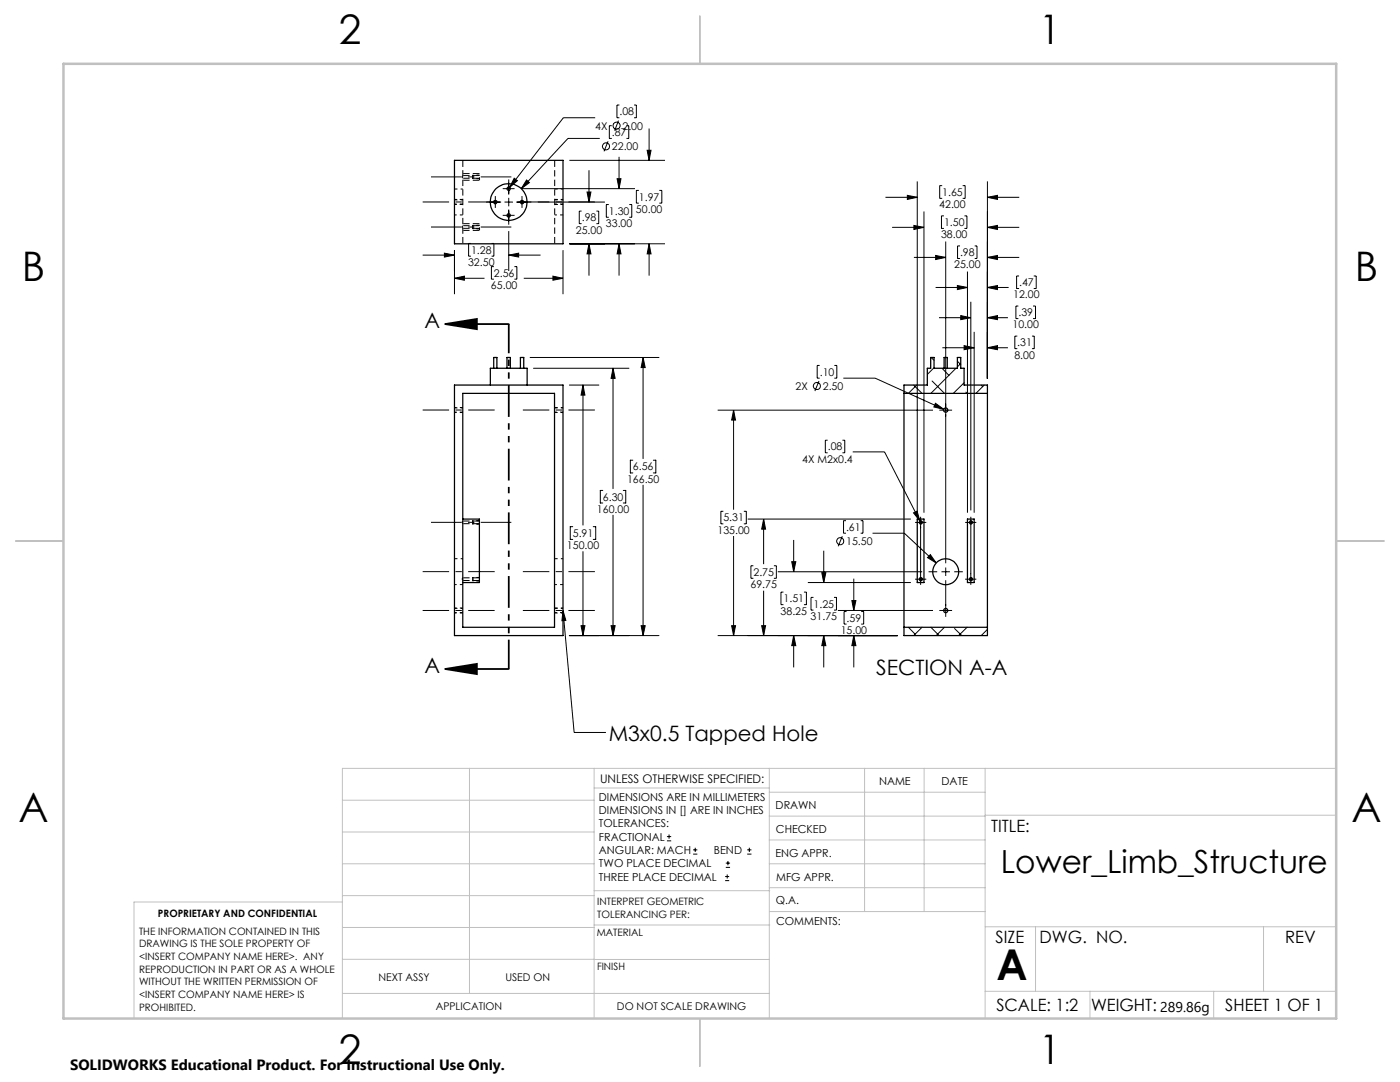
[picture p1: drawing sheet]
<svg xmlns="http://www.w3.org/2000/svg" width="279mm" height="216mm" viewBox="0 0 279 216" stroke-linecap="round" stroke-linejoin="round" font-family="sans-serif">
<g fill="none" stroke="#000" stroke-width=".2" stroke-dasharray="1.3 .6" stroke-dashoffset="-.1" stroke-linecap="butt">
<path d="M92.4 32v16.6M92.4 35.6h3.3M95.7 34.6h-3.3M95.7 36h-3.3M95.7 35h-3.3M110.7 32v16.6M92.4 45.6h3.3M95.7 44.6h-3.3M95.7 46h-3.3M95.7 45h-3.3M92.4 104.5h3.3M92.4 115.8h3.3"/>
<path d="M95.7 104h-3.3M95.7 115.3h-3.3"/>
</g>
<g fill="none" stroke="#000" stroke-width=".2" stroke-dasharray="1.3 .6" stroke-linecap="butt">
<path d="M92.2 35.3l.2 .3M92.4 35l-.2 .3M94.4 35h-.1M94.4 35.6h-.1M92.2 45.3l.2 .3M92.4 45l-.2 .3M94.4 45h-.1M94.4 45.6h-.1M92.2 104.2l.2 .3M92.2 115.6l.2 .2M92.4 104l-.2 .2M92.4 115.3l-.2 .3"/>
<path d="M94.4 115.2l-.1 .1M94.4 115.9l-.1-.1M94.4 103.9l-.1 .1M94.4 104.6l-.1-.1"/>
</g>
<g fill="none" stroke="#000" stroke-width=".2" stroke-dasharray="1.3 .6" stroke-dashoffset=".8" stroke-linecap="butt">
<path d="M90.7 39.8h1.7M92.4 39.9h-1.7M92.4 37.7h-1.7M112.4 39.9h-1.7M112.4 37.7h-1.7M112.4 39.8h-1.7M90.7 40.7h1.7M90.7 42.9h1.7M90.7 40.8h1.7M110.7 40.7h1.7M110.7 42.9h1.7M112.4 40.8h-1.7"/>
<path d="M90.7 82.2h1.7M90.7 81.3h1.7M90.7 82.3h1.7M92.4 81.4h-1.7M110.7 82.2h1.7M112.4 81.4h-1.7M112.4 82.3h-1.7M112.4 81.3h-1.7M90.7 116.6h1.7M92.4 111.5h-1.7M110.7 116.6h1.7M112.4 111.5h-1.7"/>
<path d="M90.7 122.2h1.7M90.7 121.3h1.7M90.7 122.3h1.7M92.4 121.4h-1.7M110.7 122.2h1.7M112.4 121.4h-1.7M112.4 122.3h-1.7M112.4 121.3h-1.7"/>
</g>
<g fill="none" stroke="#000" stroke-width=".25">
<path d="M90.7 32h21.7v16.6h-21.7zM90.7 76.8h21.7v50h-21.7zM92.4 78.5h18.3v46.7h-18.3zM97.9 76.8v-3.3h7.3v3.3M98.5 73.5v-2.2h.7v2.2M101.2 73.5v-2.2h.6v2.2M103.9 73.5v-2.2h.6v2.2M180.4 78.5h16.7M185.7 71.3h.7v2.2h4.7v-2.2h.6v2.2h.7v3.3h4.7v50h-16.7v-50h4.7v-3.3h.6zM188.4 73.5v-2.2h.7v2.2M92.4 103.6h3.3v12.6h-3.3M183.1 103.6h1.3v12.6h-1.3z"/>
<path d="M193.1 103.6h1.3v12.6h-1.3zM180.4 125.2h16.7"/>
<circle cx="101.5" cy="37.7" r=".34"/>
<circle cx="98.8" cy="40.3" r=".34"/>
<circle cx="101.5" cy="40.3" r="3.7"/>
<circle cx="101.5" cy="43" r=".34"/>
<circle cx="104.2" cy="40.3" r=".33"/>
<circle cx="188.7" cy="81.8" r=".42"/>
<circle cx="183.7" cy="115.6" r=".28"/>
<circle cx="183.7" cy="104.2" r=".27"/>
<circle cx="188.7" cy="114.1" r="2.58"/>
<circle cx="193.7" cy="115.6" r=".27"/>
<circle cx="193.7" cy="104.2" r=".26"/>
<circle cx="188.7" cy="121.8" r=".42"/>
</g>
<path d="M95.7 36v-1.4M95.7 35.6h-1.3M95.7 35h-1.3M95.7 46v-1.4M95.7 45.6h-1.3M95.7 45h-1.3M95.7 115.9h-1.3M95.7 115.2h-1.3M95.7 104.6h-1.3M95.7 103.9h-1.3" fill="none" stroke="#000" stroke-width=".2" stroke-dasharray="1.3 .6" stroke-dashoffset=".7" stroke-linecap="butt"/>
<g fill="none" stroke="#000" stroke-width=".2">
<path d="M98.8 39.1v2.4M100.3 37.6h2.4M101.5 35.8v3M101.5 39.5v1.7M102.6 35.6l.7 .5-1.6 1.3zM104 37.6h22.7M104.2 39.1v2.4M105.1 35.9l.6 .5-1.7 1.2zM113.6 32h19.1M117.2 38.3h.7l-.4 2zM117.5 34v6.3M118.8 23.5h-6.4l-10.7 13.9"/>
<path d="M119.7 27.6h-6.4l-9.3 10M121.4 28.2l-.9 2M122.1 25.1h-.5v2.5h.5M123.2 35.7h.7l-.4 1.9zM123.4 24.1l-.7 2M123.5 31.3v6.3M123.6 21h-.5v2.5h.5M125 25.1h.5v2.5h-.5M126.5 21h.5v2.5h-.5M127.5 38h-.5v2.5h.5M129.2 30h.7l-.4 2zM129.5 25.6v6.4"/>
<path d="M131.6 38h.5v2.5h-.5M176.7 39.4h6.4M181.1 39l2 .4-2 .4zM183.1 36.2v66.1M188 37h-.5v2.6h.5M192.1 37h.5v2.6h-.5M197.1 39.4l2-.4v.8zM197.1 36.2v39.4M197.1 39.4h6.3M84.3 50.9h6.4M88.7 50.5l2 .4-2 .4zM90.7 55.5l2-.4v.8z"/>
<path d="M90.7 49.9v8.8M90.7 55.5h6M94 48.6h-.5v2.5h.5M97 40.3h3M98.1 48.6h.5v2.5h-.5M98.6 53.2h-.5v2.5h.5M100.3 43h2.4M100.7 40.3h1.7M101.5 50.9l2-.4v.8zM101.5 41.8v3M101.5 46.1v8M101.5 50.9h6.4"/>
<path d="M102.7 53.2h.5v2.5h-.5M103 40.3h3M104.5 55.5h7.9M107.3 40.3h13.4M110.3 55.1l2.1 .4-2.1 .4zM112.4 49.9v8.8M113.6 48.6h19.1M116.1 42.1h-.5v2.5h.5M117.5 48.6l.4 2.1h-.7zM117.5 48.6v6.4M119 42.1h.5v2.5h-.5M121.5 40.8h-.5v2.6h.5"/>
<path d="M123.5 48.6l.4 2.1h-.7zM123.5 48.6v6.4M125.6 40.8h.5v2.6h-.5M129.5 48.6l.4 2.1h-.7zM129.5 48.6v6.4M178 45.4h6.4M182.4 45l2 .4-2 .4zM182.4 51.4h6.3M184.4 42.2v60.1M186.7 51l2 .4-2 .4zM186.7 57.4h6.4M188.4 43.1h-.5v2.5h.5"/>
<path d="M188.7 48.2v64.2M191.1 57l2 .4-2 .4zM191.6 49.1h-.5v2.5h.5M192.5 43.1h.5v2.5h-.5M193.1 54.2v48.1M194.5 49.1h.5v2.5h-.5M197.1 57.4l2-.4v.8zM197.1 51.4l2-.4v.8zM197.1 45.4l2-.4v.8zM197.1 57.4h4.2M197.1 51.4h6.3M197.1 45.4h6.3"/>
<path d="M203.4 55.1h-.5v2.5h.5M206.3 55.1h.5v2.5h-.5M105.8 71.3h25.7M106.5 73.5h19M113.6 76.8h5.9M116.3 76.8l.4 2h-.7zM116.3 76.8v28M122.3 73.5l.5 2h-.8zM122.3 73.5v24M128.3 71.3l.5 2h-.8zM128.3 71.3v20.2M163.4 76l-.8 2"/>
<path d="M163.6 72.9h-.5v2.6h.5M166.5 72.9h.5v2.6h-.5M168.3 75.5h6.4l13.6 6.2M182.4 76.8l1.6 1.7M183 76.8l-1.7 1.7M185.8 71.3l.6 .6M186 76l2.5 2.5M186.4 73.4l-1.3 1.3M187.4 63.4h6.3M188 73.5l1.4 1.4M188.1 69.4h6.3M190.8 73.5l-5 5"/>
<path d="M191.1 72.1l.6 .6M191.7 63l2 .4-2 .4zM191.7 72.5l-.6 .7M192.4 69l2 .4-2 .4zM192.4 76.4l-2.1 2.1M192.8 78.2l.2 .3M193.7 60.2v41.6M194.4 66.2v36.1M195.8 76.8l.3 .4M196.4 76.8l-1.6 1.7M197.1 69.4l2-.4v.8zM197.1 63.4l2-.4v.8z"/>
<path d="M197.1 69.4h4.1M197.1 63.4h4.1M203 67.1h-.5v2.5h.5M203.2 61.1h-.5v2.5h.5M206 67.1h.4v2.5h-.4M206.2 61.1h.5v2.5h-.5M120.3 97.9h-.5v2.5h.5M124.4 97.9h.5v2.5h-.5M126.3 91.8h-.5v2.6h.5M128.3 96.8v30M130.4 91.8h.5v2.6h-.5M143.2 81.8h43"/>
<path d="M146.4 81.8l.4 2h-.8zM146.4 81.8v19.9M165.2 87.8h-.5v2.5h.5M168.1 87.8h.5v2.5h-.5M170.2 90.2h6.3l7.1 13.8M186.7 80.5l1.6 1.2-1.9-.5zM187.5 81.8h2.5M114.3 105.1h-.5v2.5h.5M116.3 110.1v16.7M118.4 105.1h.5v2.5h-.5M122.3 102.8v24M144.4 102h-.5v2.5h.5"/>
<path d="M146.4 107v19.8M148.4 102h.5v2.5h-.5M149.2 103.6h32.6M150.4 112.9h-.5v2.5h.5M152.4 103.6l.4 2h-.8zM152.4 103.6v9M152.4 117.9v8.9M154.4 112.9h.5v2.5h-.5M155.2 114.1h28.8M156.4 118.1h-.5v2.5h.5M158 112.1h.8l-.4 2zM158.4 107.7v6.4"/>
<path d="M160.4 118.1h.5v2.5h-.5M161.2 116.2h20.6M162.3 119.2h-.4v2.5h.4M164 114.3h.8l-.4 1.9zM164.4 109.9v6.3M166.4 119.2h.5v2.5h-.5M168.1 107l-.8 2M168.8 103.9h-.5v2.5h.5M170 119.8h.8l-.4 2zM170.4 115.5v6.3M171.8 103.9h.4v2.5h-.4M174.1 106.4h6.4l6.3 5.9"/>
<path d="M182.3 102.3l.7-.3 .6 2zM182.6 115.6h2.3M182.6 104.2h2.3M183.7 103.1v13.6M185.3 114.1h1.7M185.7 110.7l1.1 1.6-1.7-1zM187.9 114.1h1.7M188.7 113.2v1.7M188.7 115.8v7.3M190.4 114.1h1.8M192.6 115.6h2.2M192.6 104.2h2.2"/>
<path d="M193.7 103.1v13.6M112.4 121.8l.5 2-.8 .1zM112.4 121.8l2.2 24.4h6.3M113.6 126.8h17.9M116 124.8h.7l-.4 2zM122 124.8h.8l-.5 2zM128 124.8h.8l-.5 2zM143.2 126.8h35.9M146 124.8h.8l-.4 2zM152 124.8h.8l-.4 2zM158.4 126.8l.4 2h-.8zM158.4 126.8v6.4"/>
<path d="M164.4 126.8l.4 2h-.8zM164.4 126.8v6.4M167.2 121.8h19M168.9 122h-.4v2.5h.4M170.4 126.8l.4 2h-.8zM170.4 126.8v6.4M171.9 122h.5v2.5h-.5M181.3 125.2l1.3 1.3M184 125.2l-1.6 1.6M185.8 125.2l1.6 1.6M187.5 121.8h2.5M188.5 125.2l-1.7 1.6"/>
<path d="M190.5 125.4l1.4 1.4M193 125.2l-1.7 1.6M197.1 125.6l-1.3 1.2M133.1 167.8h.8M133.1 166.9h.8M133.5 166.5v.9M138.3 170.4h.9M138.3 169.6h.9M138.7 169.2v.8M144.7 175.7h.8M144.7 174.9h.8M144.9 173.1h.8"/>
<path d="M144.9 172.2h.8M145.1 174.5v.8M145.3 171.8v.8M149.1 170.4h.9M149.1 169.6h.9M149.5 169.2v.8"/>
<circle cx="120.9" cy="29.2" r=".71"/>
<circle cx="123" cy="25.1" r=".71"/>
<circle cx="163" cy="77" r=".71"/>
<circle cx="167.7" cy="108" r=".71"/>
</g>
<path d="M88.8 64.7l6.4-1.1v2.1zM88.8 64.7h12.7M88.8 133.5l6.4-1v2zM88.8 133.5h12.7" fill="none" stroke="#000" stroke-width=".35"/>
<path d="M184.1 115.6a.33 .33 0 0 1-.5 .3 .33 .33 0 0 1-.1-.6 .33 .33 0 0 1 .6 .2v.1M184.1 104.2a.33 .33 0 0 1-.5 .3 .33 .33 0 0 1-.1-.5 .33 .33 0 0 1 .6 .1v.1M194.1 115.6a.33 .33 0 0 1-.5 .3 .33 .33 0 0 1-.1-.6 .33 .33 0 0 1 .6 .2v.1M194.1 104.2a.33 .33 0 0 1-.5 .3 .33 .33 0 0 1-.1-.5 .33 .33 0 0 1 .6 .1v.1" fill="none" stroke="#000" stroke-width=".2" stroke-dasharray="1.3 .6" stroke-dashoffset=".5" stroke-linecap="butt"/>
<path d="M84.4 40.3h14.3M118.7 40.3h-14.3M84.4 81.8h14.3M104.4 81.8h14.3M84.4 114.1h14.3M118.7 114.1h-14.3M84.4 121.8h14.3M118.7 121.8h-14.3" fill="none" stroke="#000" stroke-width=".2" stroke-dasharray="15.2 1.3 1.3 1.3" stroke-dashoffset="10" stroke-linecap="butt"/>
<path d="M86 35.3h16.1M86 45.3h16.1M102.1 104.2h-16.1" fill="none" stroke="#000" stroke-width=".2" stroke-dasharray="15.2 1.3 1.3 1.3" stroke-dashoffset="9.1" stroke-linecap="butt"/>
<path d="M101.5 64.7v68.8" fill="none" stroke="#000" stroke-width=".35" stroke-dasharray="6.3 1.3 1.3 1.3 1.3 1.3" stroke-dashoffset=".5" stroke-linecap="butt"/>
<path d="M94.4 35v.6M94.4 45v.6M94.4 115.2v.7M94.4 103.9v.7" fill="none" stroke="#000" stroke-width=".2" stroke-dasharray="1.3 .6" stroke-dashoffset=".3" stroke-linecap="butt"/>
<g fill="none" stroke="#c0c0c0" stroke-width=".2">
<path d="M68.3 159.7h50.3M93.7 153.3v44.9M118.6 153.3v49.9M118.6 157.2h34.9M153.5 153.3v49.9M153.5 158.1h43.1M172.5 153.3v28.6M184.4 153.3v28.6M196.6 153.3v49.9M266.7 153.3h-198.4v49.9M68.3 178.7h50.3M68.3 172.4h50.3"/>
<path d="M68.3 166h50.3M68.3 180h-41.6v23.2M118.6 177.7h35M153.5 167.6h43.1M153.5 162.8h43.1M153.5 172.4h43.1M153.5 177.1h43.1M196.6 162.7h70.1M68.3 198.2h85.2M68.3 191.4l85.2 .1M68.3 185.1h50.3M118.6 184.6h35"/>
<path d="M153.6 181.9h43M196.6 197.8h70.1M196.6 184.9h70.1M206.7 184.9v12.9M217.5 197.8v5.4M242.2 197.8v5.4M252.2 184.9v12.9"/>
</g>
<path d="M139.7 3.2v9.5M3.1 107.9h9.6M266.7 107.9h9.5M139.7 203.2v9.6" fill="none" stroke="#c0c0c0" stroke-width=".25"/>
<path d="M12.7 12.7h254v190.5h-254z" fill="none" stroke="#c0c0c0" stroke-width=".5"/>
<g fill="#000">
<path d="M112.4 121.8l.5 2-.8 .1z"/>
<path d="M105.1 35.9l-1.1 1.7 1.7-1.2zM102.6 35.6l-.9 1.8 1.6-1.3zM117.5 48.6l.4 2.1h-.7zM117.2 38.3h.7l-.4 2zM123.5 48.6l.4 2.1h-.7zM123.2 35.7h.7l-.4 1.9zM129.5 48.6l.4 2.1h-.7zM129.2 30h.7l-.4 2zM90.7 55.5l2-.4v.8zM110.3 55.1l2.1 .4-2.1 .4zM88.7 50.5l2 .4-2 .4zM101.5 50.9l2-.4v.8zM170.4 126.8l.4 2h-.8zM170 119.8h.8l-.4 2zM164.4 126.8l.4 2h-.8zM164 114.3h.8l-.4 1.9zM158.4 126.8l.4 2h-.8zM158 112.1h.8l-.4 2zM152 124.8h.8l-.4 2zM152.4 103.6l.4 2h-.8zM146 124.8h.8l-.4 2zM146.4 81.8l.4 2h-.8zM197.1 69.4l2-.4v.8zM192.4 69l2 .4-2 .4zM197.1 57.4l2-.4v.8zM191.1 57l2 .4-2 .4zM197.1 63.4l2-.4v.8zM191.7 63l2 .4-2 .4zM197.1 51.4l2-.4v.8zM186.7 51l2 .4-2 .4zM197.1 45.4l2-.4v.8zM182.4 45l2 .4-2 .4zM197.1 39.4l2-.4v.8zM181.1 39l2 .4-2 .4zM182.3 102.3l1.3 1.7-.6-2zM186.7 80.5l-.3 .7 1.9 .5zM185.7 110.7l-.6 .6 1.7 1z"/>
<path d="M88.8 64.7l6.4-1.1v2.1zM88.8 133.5l6.4-1v2z"/>
<path d="M116 124.8h.7l-.4 2zM116.3 76.8l.4 2h-.7zM122 124.8h.8l-.5 2zM122.3 73.5l.5 2h-.8zM128 124.8h.8l-.5 2zM128.3 71.3l.5 2h-.8z"/>
</g>
<text font-size="8.5" x="198.9" y="195.5">A</text>
<g font-size="8.1">
<text x="67.6" y="8.9">2</text>
<text x="207.3" y="8.9">1</text>
<text x="4.4" y="56.1">B</text>
<text x="270.4" y="56.1">B</text>
<text x="3.7" y="164.1">A</text>
<text x="269.7" y="164.1">A</text>
<text x="67.6" y="212.4">2</text>
<text x="207.3" y="212.4">1</text>
</g>
<text font-size="6.3" x="199.7" y="174.3">Lower_Limb_Structure</text>
<g font-size="4.2">
<text x="84.7" y="65.4">A</text>
<text x="84.7" y="134.2">A</text>
<text x="174.9" y="134.7">SECTION A-A</text>
<text x="121.5" y="147.8">M3x0.5 Tapped Hole</text>
</g>
<g font-size="3.4">
<text x="197.8" y="166">TITLE:</text>
<text x="198.7" y="188.1">SIZE</text>
<text x="207.5" y="188.1">DWG. NO.</text>
<text x="256.5" y="188.2">REV</text>
<text x="198.8" y="201.7">SCALE: 1:2</text>
<text x="217.7" y="201.8">WEIGHT:</text>
<text x="244.5" y="201.7">SHEET 1 OF 1</text>
</g>
<text font-size="3" x="14" y="213.5">SOLIDWORKS Educational Product. For Instructional Use Only.</text>
<text font-size="2.8" x="231.5" y="201.9">289.86g</text>
<text font-size="2.4" x="119.8" y="156.2">UNLESS OTHERWISE SPECIFIED:</text>
<g font-size="2.2">
<text x="119.5" y="159.8">DIMENSIONS ARE IN MILLIMETERS</text>
<text x="154.8" y="161.4">DRAWN</text>
<text x="175.4" y="156.6">NAME</text>
<text x="187.9" y="156.7">DATE</text>
<text x="119.5" y="162.4">DIMENSIONS IN [] ARE IN INCHES</text>
<text x="119.5" y="165.1">TOLERANCES:</text>
<text x="119.5" y="167.8">FRACTIONAL</text>
<text x="154.9" y="166.3">CHECKED</text>
<text x="119.5" y="170.4">ANGULAR: MACH</text>
<text x="119.5" y="173.1">TWO PLACE DECIMAL</text>
<text x="142.5" y="170.4">BEND</text>
<text x="154.8" y="170.9">ENG APPR.</text>
<text x="119.5" y="175.7">THREE PLACE DECIMAL</text>
<text x="154.9" y="175.7">MFG APPR.</text>
<text x="154.9" y="180.4">Q.A.</text>
<text x="154.9" y="184.6">COMMENTS:</text>
</g>
<g font-size="2.1">
<text x="123.6" y="23">.08</text>
<text x="118.8" y="25.9">4X</text>
<text x="122.1" y="27.1">.87</text>
<text x="122.1" y="30">22.00</text>
<text x="124.2" y="25.9">2.00</text>
<text x="127.5" y="40">1.97</text>
<text x="187.4" y="41.5">42.00</text>
<text x="188" y="39.1">1.65</text>
<text x="114.9" y="46.6">25.00</text>
<text x="116.1" y="44.2">.98</text>
<text x="120.9" y="45.3">33.00</text>
<text x="121.5" y="42.9">1.30</text>
<text x="126.9" y="42.5">50.00</text>
<text x="187.8" y="47.5">38.00</text>
<text x="188.4" y="45.1">1.50</text>
<text x="93.4" y="53.1">32.50</text>
<text x="94" y="50.6">1.28</text>
<text x="190.4" y="53.5">25.00</text>
<text x="191.6" y="51.1">.98</text>
<text x="98" y="57.7">65.00</text>
<text x="98.6" y="55.2">2.56</text>
<text x="202.2" y="59.5">12.00</text>
<text x="203.4" y="57.1">.47</text>
<text x="202.1" y="65.5">10.00</text>
<text x="203.2" y="63.1">.39</text>
<text x="202.4" y="71.5">8.00</text>
<text x="203" y="69.1">.31</text>
<text x="158.8" y="77.8">2X</text>
<text x="163.6" y="75">.10</text>
<text x="164.2" y="77.8">2.50</text>
<text x="165.2" y="89.9">.08</text>
<text x="126.3" y="93.9">6.56</text>
<text x="160.1" y="92.3">4X M2x0.4</text>
<text x="120.3" y="99.9">6.30</text>
<text x="125.1" y="96.3">166.50</text>
<text x="114.3" y="107.1">5.91</text>
<text x="119.1" y="102.3">160.00</text>
<text x="143.2" y="106.5">135.00</text>
<text x="144.4" y="104.1">5.31</text>
<text x="168.8" y="105.9">.61</text>
<text x="113.1" y="109.6">150.00</text>
<text x="168.9" y="108.8">15.50</text>
<text x="149.8" y="117.4">69.75</text>
<text x="150.4" y="114.9">2.75</text>
<text x="155.8" y="122.6">38.25</text>
<text x="156.4" y="120.2">1.51</text>
<text x="161.8" y="123.7">31.75</text>
<text x="162.4" y="121.3">1.25</text>
<text x="169" y="124.1">.59</text>
<text x="167.8" y="126.5">15.00</text>
<text x="75.5" y="195.7">NEXT ASSY</text>
<text x="100.9" y="195.7">USED ON</text>
<text x="86.9" y="201.5">APPLICATION</text>
<text x="123.1" y="201.6">DO NOT SCALE DRAWING</text>
</g>
<g font-size="2">
<text x="31.5" y="182.9">PROPRIETARY AND CONFIDENTIAL</text>
<text x="119.2" y="180.6">INTERPRET GEOMETRIC</text>
<text x="119.2" y="183.1">TOLERANCING PER:</text>
<text x="27.8" y="186.5">THE INFORMATION CONTAINED IN THIS</text>
<text x="27.8" y="189">DRAWING IS THE SOLE PROPERTY OF</text>
<text x="27.8" y="191.6">&lt;INSERT COMPANY NAME HERE&gt;. ANY</text>
<text x="119.1" y="186.7">MATERIAL</text>
<text x="27.8" y="194.1">REPRODUCTION IN PART OR AS A WHOLE</text>
<text x="27.8" y="196.6">WITHOUT THE WRITTEN PERMISSION OF</text>
<text x="119.1" y="193.5">FINISH</text>
<text x="27.8" y="199.1">&lt;INSERT COMPANY NAME HERE&gt; IS</text>
<text x="27.8" y="201.7">PROHIBITED.</text>
</g>
</svg>
